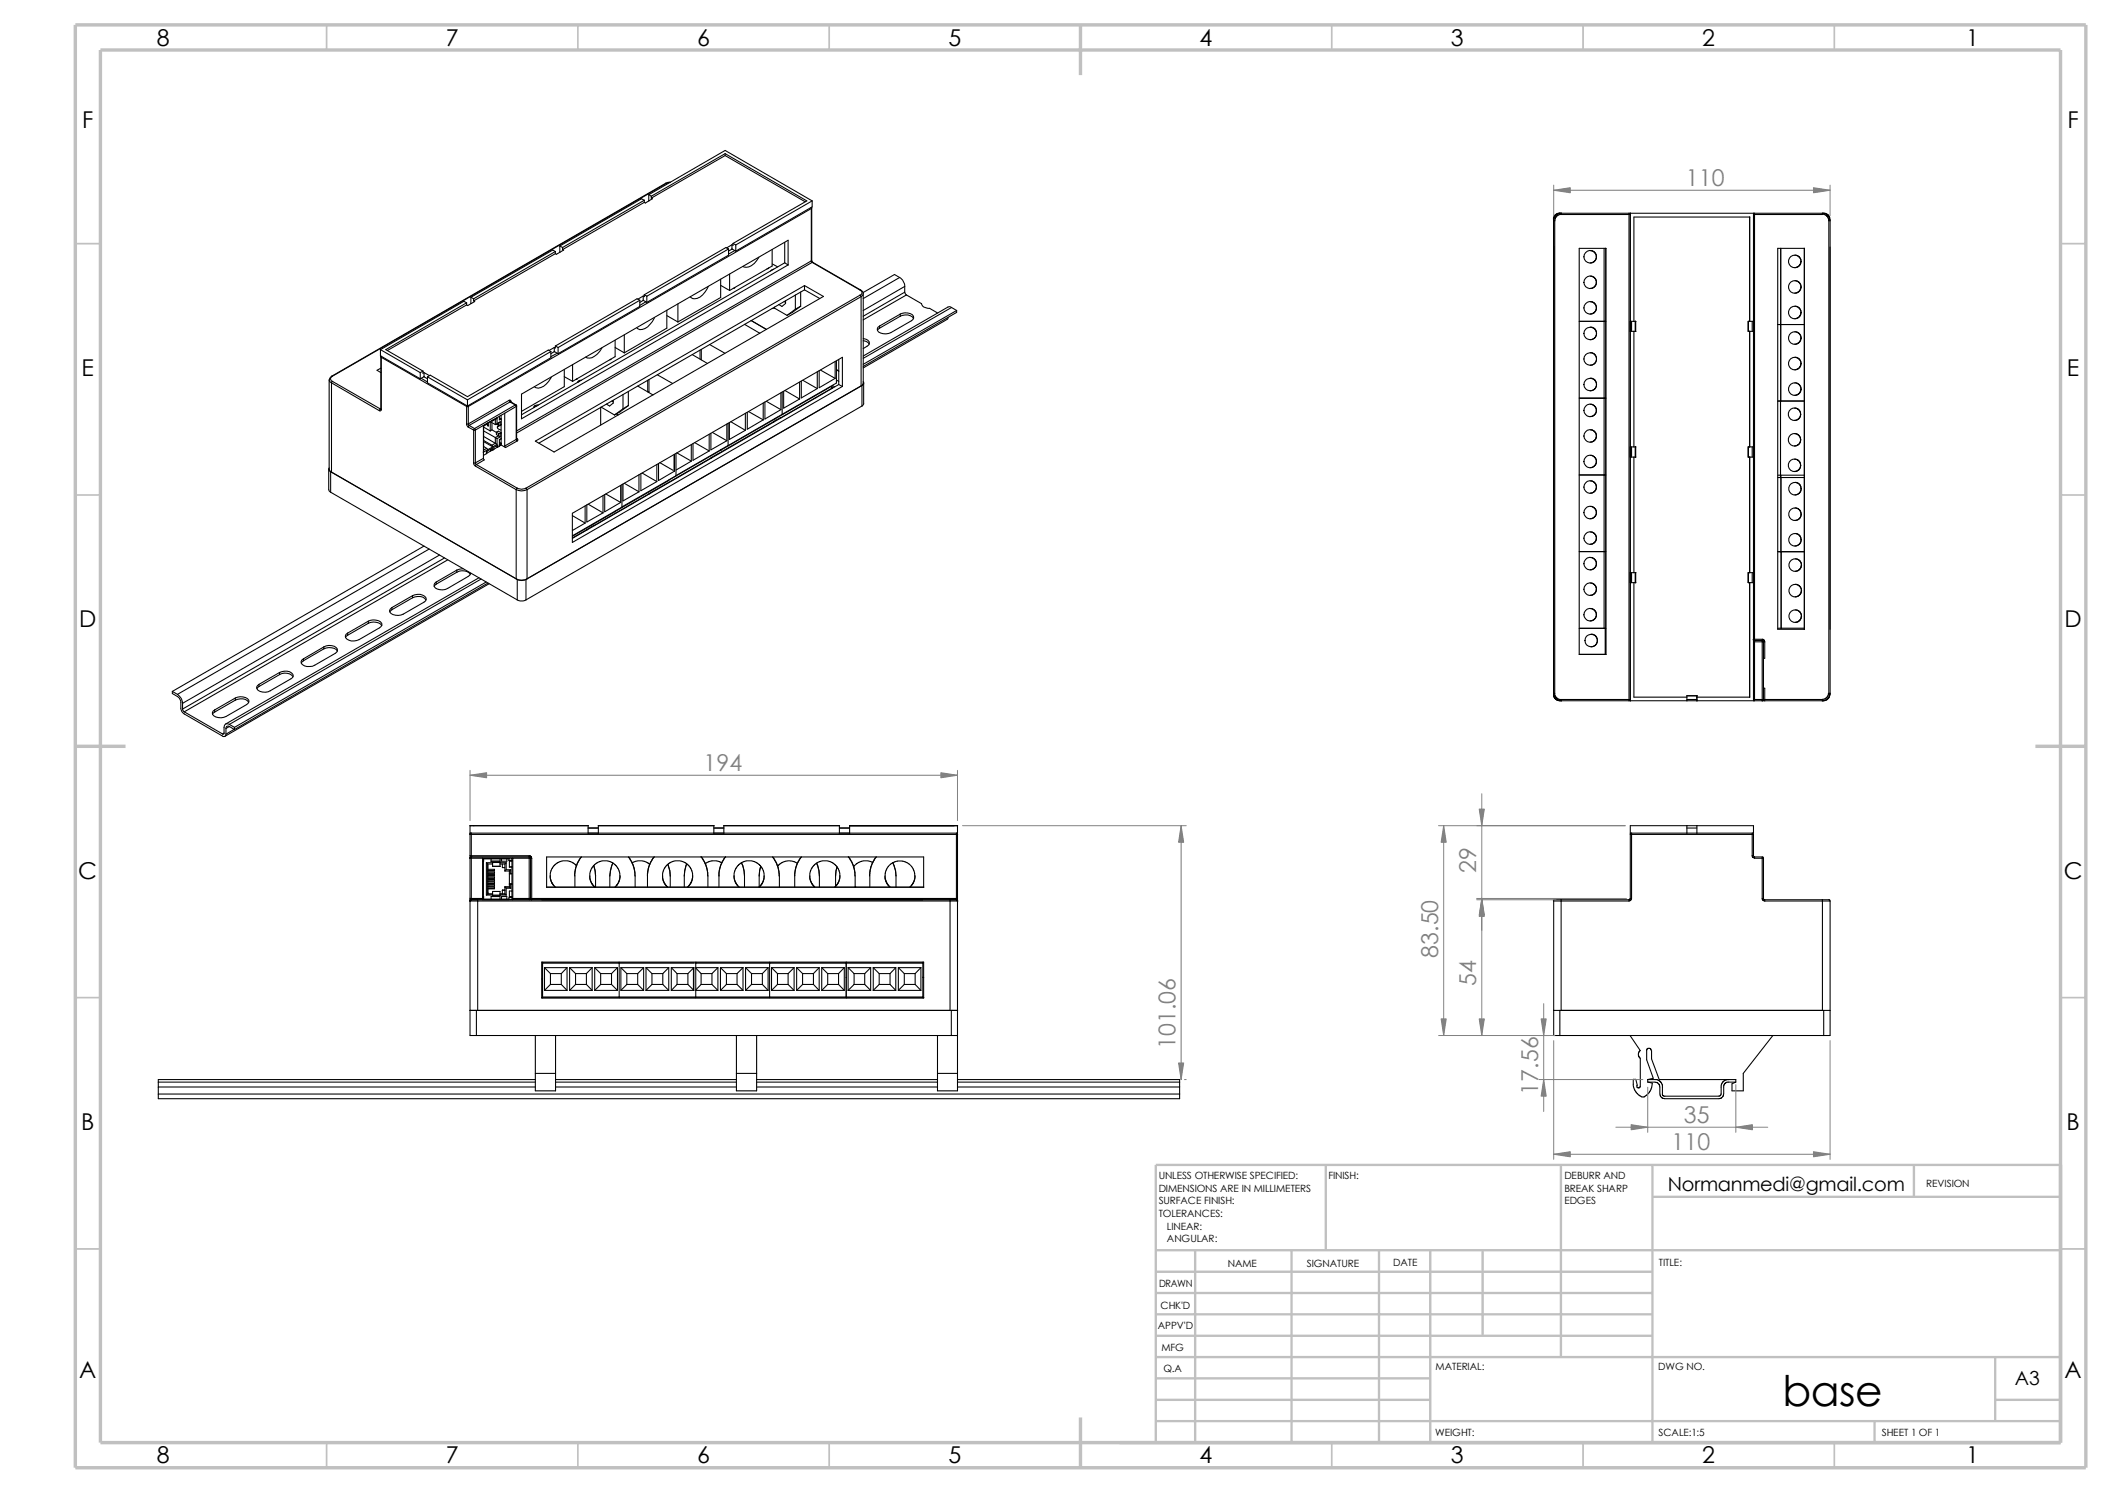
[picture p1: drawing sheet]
<svg xmlns="http://www.w3.org/2000/svg" width="420mm" height="297mm" viewBox="0 0 420 297" stroke-linecap="round" stroke-linejoin="round" font-family="sans-serif">
<g fill="none" stroke="#c0c0c0" stroke-width=".34">
<path d="M65 5v4.9M115 5v4.9M165 5v4.9M265 5v4.9M315 5v4.9M365 5v4.9M15 48.5h5M410 48.5h5M15 98.5h5M410 98.5h5M15 198.5h5M410 198.5h5"/>
<path d="M15 248.5h5M410 248.5h5M65 287v5M115 287v5M165 287v5M265 287v5M315 287v5M365 287v5"/>
</g>
<g fill="none" stroke="#c0c0c0" stroke-width=".47">
<path d="M263.8 231.7v17M310.6 231.7v38.3M328.8 238.1h81.2M328.8 231.7v55.3M380.8 231.7v6.4M410 231.7h-180v55.3M230 248.7h180M230 253h98.8M230 257.2h98.8M237.8 248.7v38.3M257 248.7v38.3M274.4 248.7v38.3"/>
<path d="M284.6 248.7v38.3M295 248.7v17M230 261.5h98.8M230 265.7h98.8M230 270h180M230 274.2h54.6M230 278.5h54.6M397 278.5h13M397 270v12.7M230 282.7h180M373 282.7v4.3"/>
</g>
<path d="M15 5h400v287h-400zM20 9.9h390v277.1h-390zM215 5v9.9M15 148.5h10M405 148.5h10M215 282v10" fill="none" stroke="#c0c0c0" stroke-width=".68" stroke-linecap="butt"/>
<g fill="none" stroke="#000" stroke-width=".21">
<path d="M128.2 39.8v.5M128.2 39.8l-16.3 9.4M128.2 39.8l-.6-.3-16.2 9.4M129.1 38.7l.5 .3M129.1 38.7l15.2-8.8 17.3 10.1M129.1 38.7v1.3M129.6 39.4l.2 .1-1.4 .9-.2-.1M129.6 39v.4M132.5 36.4l.1 .1M132.5 36.4l-66.5 38.4M132.6 36.5l-66.5 38.3M133.3 36.3l-.7 .2"/>
<path d="M133.4 36.2l-.9 .2M144.3 30.9l-14.7 8.5M144.3 30.9l15.9 9.2M144.3 30.6l16.2 9.4-14.7 8.4M144.3 30.6l-14.7 8.4M144.3 30.6v.3M161.6 40v1.1l-15.2 8.9M161.6 40l-15.2 8.7M93.7 59.1v1.3M93.7 59.1l.5 .3M94.2 59.9l.2 .1-1.4 .8-.2-.1M94.2 59.4v.5"/>
<path d="M110.5 50.5l-16.3 9.4M110.5 50l-16.3 9.4M110.5 50v.5M110.5 50l-.5-.3-16.3 9.4M111.4 48.9v1.3M111.4 48.9l.5 .3M111.9 49.7h.2l-1.4 .9-.2-.1M111.9 49.2v.5M127.3 59.7l-16.3 9.4M127.3 59.7v1.3l-16.3 9.4M127.3 59.7l-.6-.3-16.2 9.4M128 58.9l-1.1 .6"/>
<path d="M128 58.9v.9M128 59.7l.7 .5M128 59.7l-.7 .5M128.2 40.3l-16.3 9.4M128.2 58.6v.4l-.2-.1M128.2 58.6l.5 .3M128.7 58.9v1.3M140.9 57a3.7 3.7 0 0 1-2.7 2.4h-.4l-.5-.3M143.4 55.5v3.7l-8.5 4.9M143.4 56.8l1.8 1M144.9 49.5l-16.2 9.4M144.9 49.5l-.5-.3-16.2 9.4"/>
<path d="M144.9 49.5v1.3l-16.2 9.4M145.2 54.5v3.3M145.6 48.7l-1 .6M145.6 48.7v.9M145.6 49.5l.8 .5M145.7 49.5l-.8 .5M145.8 48.4v.4l-.2-.1M145.8 48.4l.6 .3M146.1 57.2l.1 .1M146.2 57.2l-.3 .2M146.2 49.8l-1.3 .7M146.4 48.7v1.3"/>
<path d="M151 51.2a2.91 2.91 0 0 1-3 1.9l-.2-.1M152.9 53.3v.1M153 53.3l-.4 .2M153.6 49.6v3.3l-8.4 4.9M153.6 52.5l1.1 .6M153.9 53.6l-.6 .3M156 60l.3 .2M156.1 52.3l.7 .4M156.1 52.3l-52.3 30.2M156.1 48.2v4.1M156.3 59.8v.6l-.7 .6-.7-.4M158.2 58.7v2.8"/>
<path d="M159.3 58.1v2.8M160.1 56.8v.9M160.1 57.7l-52.9 30.4M160.1 57.7l3 1.7M161.4 41.3v.2M161.4 51.9l.2 .3M161.4 51.9l-58.6 33.8M161.4 41.5l-68.2 39.4M161.4 41.5v10.4M161.5 41.2v.2M161.5 51.8l.2 .4M161.5 41.4l-.1 .1"/>
<path d="M161.5 51.8l-.1 .1M161.5 41.4v10.4M161.6 52.2h.1M161.6 52.2l-58.8 33.9M161.6 52.2l9.5 5.5M161.7 52.2l9.5 5.5M171.1 57.7h.1M171.1 57.7a.53 .53 0 0 1 .4 .5 .53 .53 0 0 1-.4 .5M171.1 58.7l.2 .3M171.1 58.7l-66.5 38.4M171.2 57.7l.5 .4v.3M171.3 59l-66.4 38.4"/>
<path d="M171.3 59v17.8M171.7 58.4l-.4 .6M171.7 58.4v17.8l-.4 .6M179 55.2a2.25 2.25 0 0 1 1 1.8M179 55.2l-7.3 4.2M179 55.2l-1-.6-6.3 3.6M180 58.1l.3 .6M180 57l-8.3 4.8M180 58.1l-8.3 4.8M180 57v1.1M180.3 58.7l3 1.7a1.36 1.36 0 0 0 1.7 .9l1.6 1M180.3 58.7l-8.6 4.9"/>
<path d="M309.1 43.9h.2v94M309.1 43.7v94.5M309.1 49.1h.1M309.1 43.9h.1M309.1 43.7h.1M310.3 42.5h-.4l-.4 .3-.3 .4-.1 .5M310.6 42.7a.29 .29 0 0 0-.2-.3 .29 .29 0 0 0-.3 .1l-.7 .4-.3 .6v.4M310.6 42.7h-.3l-.5 .2-.4 .5v.5M310.6 42.7h13.5M316.4 49.9l.7 .2 .4 .4 .1 .6-.2 .7-.3 .3-.7 .2M316.4 54.9l.7 .3 .4 .3 .1 .7-.2 .7-.3 .2-.7 .3M319.2 49.4v29.8"/>
<path d="M319.5 49.4v80.8M319.5 49.4h-5.3v80.8h5.3M324.1 42.7h.3M324.1 42.4v.3M324.1 42.4h.3M324.1 42.4h-14.1l-.7 .4-.2 .9M324.1 42.7v96.4M324.4 42.4v97M324.4 42.4h24.5M348.9 42.7h.2M348.9 42.4h.2M348.9 42.4v97"/>
<path d="M349.1 42.4v.3M349.1 42.7h13.5a.25 .25 0 0 1 .1-.3 .25 .25 0 0 1 .4 .1l.6 .4 .4 1M349.1 42.4h14l.7 .4 .3 .5v94.9M349.1 42.7v84.5M354.3 49.4v30.4M357.1 50.8l.8 .2 .4 .6 .1 .4M357.1 55.8l.8 .3 .4 .5 .1 .5M358.3 52l-.2 .7-.3 .3-.7 .3M358.3 57.1l-.2 .7-.3 .3-.7 .2M359 49.4v75.8M359 49.4h-5.3v75.8h5.3M362.6 42.6l.4 .1 .5 .3 .4 .9"/>
<path d="M363.9 43.9h.2M363.9 43.9v94h.2l-.2 .8-.4 .4-.9 .3M65.5 75.6l.1 .3 .4 .3v17.7l-.5-.6zM66 76.2l9.5 5.5M66 74.8l-.5 .7M66 74.8h.1M66.1 75.9l-.1 .3M66.1 74.8a.53 .53 0 0 0-.4 .6 .53 .53 0 0 0 .4 .5M66.1 75.9l9.6 5.5M75.7 69.6v1.2l7.9 4.6M75.7 69.6l7.9 4.5M75.8 71l.1 .1"/>
<path d="M75.8 71v10.4M75.8 73.2l-.8 .5 .8 .4M75.8 74l-.1 .1M75.8 70.8v.2M75.9 71.1v10.4M75.9 71.1l16.9 9.8M75.9 70.9v.2M83.6 74.1v1.3M83.8 75.3l1.2 .7M84.2 73.8v.5l.2-.2M84.2 73.8l-.6 .3M84.3 74.9l.7 .5"/>
<path d="M84.4 74.1l1 .6M84.4 74.1v.9M84.4 74.9l-.8 .5M85 75l8 4.5M85 75v1.2l8 4.6M92.8 60.7l-15.7 9M92.8 60.2l-.5-.3-16.6 9.7M92.8 60.2l-16 9.4 7.4 4.2M92.8 60.2v.5M93 79.5v1.3M101.3 79.6h.2l.1 .2M101.3 79.6l.2 .4"/>
<path d="M101.3 79.6l-8.1 4.7M101.5 80l-8.2 4.6M101.5 80l1 .6M101.6 79.9h.1M101.6 79.9l-.1 .1M101.6 79.9l1.1 .7M101.6 79.8v.1M101.6 79.8v.2M103.8 78.4l53-30.6v4.9l-53 30.6zM109.6 69.9l-.5-.3-16.1 9.3-7.4-4.3-.6 .4M109.6 69.9l-16.6 9.6M109.6 69.9v1.3l-16.6 9.6"/>
<path d="M109.7 75a3.8 3.8 0 0 1-2.6 2.2l-.8-.2M110.3 69.1l-1.1 .6M110.3 69.1v.9M110.3 69.9l.7 .5M110.3 69.9l-.7 .5M110.5 68.8v.4l-.2-.1M110.5 68.8l.5 .3M110.9 70.3l-1.3 .7M111 69.1v1.3M112.3 74.9l1.6 1M112.3 73.5v3.4l-8.5 4.9M113.9 72.6v3.3"/>
<path d="M114.8 75.4h.1M114.9 75.4l-.3 .1M115.3 75.9l-.3 .1M115.3 75.9h.1M115.7 75.6h-.3l-.5 .5M119.8 69.2l-.1 .1a3.1 3.1 0 0 1-2.9 1.9l-.3-.2M121.5 71.5h.1M121.5 71.5l-.2 .1M121.7 79.8l.3 .1M122 79.6v.6l-.7 .6-.7-.4M122.4 69.1l1.8 1.1M122.4 67.7v3.3l-8.5 4.9"/>
<path d="M124 78.5v2.8M124.2 66.6v3.6M125 77.9v2.8M126.9 76.8l3 1.8M128.5 60l-1.2 .7M128.9 75.6v2.3M129.1 75.5v2.6M129.1 77.9l-.2 .1M130.2 63.2v.1a3.3 3.3 0 0 1-2.9 2.3l-.6-.4M130.8 74.5l3 1.8M132.7 61.7v3.6l-8.5 4.9M132.7 62.8l2.2 1.3"/>
<path d="M134.9 60.5v3.6M137.7 70.5l3.1 1.8M139.3 69.6v1.8M139.5 69.5v2.1M141.2 68.5l3 1.8M148.1 64.5l3.1 1.8M149.4 63.8l3.1 1.7M152.2 80v3.4l3.2-1.9M152.5 79.8l2.9 1.7M154.1 61.3l2.5 1.4M154.1 61.1v.2M154.1 61.3l-.5 .1"/>
<path d="M155.4 78.1v3.4M155.6 78v4.4M155.9 77.9v3.3l3.2-1.8M156.2 77.7l2.9 1.7M158.2 61.5l-1.6 1.2M159.1 76v3.4M159.3 60.9l-1.1 .6M159.3 60.9l-2.7 1.8M159.4 75.8v3.4l3.2-1.9M159.7 75.6l2.9 1.7M162.3 79.1h.1M162.6 74v3.3"/>
<path d="M163 73.7v3.4l3.2-1.8M163.2 73.6l3 1.7M165 77l-21.6 12.5M165.2 76.9l.4 .3M165.4 76.8l.3 .2-.2 .1M165.6 77.2h.1M165.6 76.7l.5 .3M166.2 71.9v3.4M166.4 73.5l.5 .3M166.4 71.8v4.4l-10.8 6.2M166.4 75.6l.5 .3M166.9 76.5l.7 .4"/>
<path d="M166.9 76.5l-53 30.6M166.9 71.5v5M171.3 76.8l-66.4 38.3M171.5 76.7l-66.9 38.6M171.5 76.7v4.1M171.7 67.4a.97 .97 0 0 1 1.1 1.2l-1.1 .7M171.7 67.8a1.46 1.46 0 0 1 1.2 .7M171.7 75.9l.1 .4-.3 .4M171.8 76.2v4.2l-.3 .4M175 65.3l-.4 .4M175 64.9v.4M179.1 62.5a2.16 2.16 0 0 1 2.6 .4v.6l-.3 .3-4.2 2.4a2.21 2.21 0 0 1-2.6-.5l.1-.6 .3-.2"/>
<path d="M179.1 62.9a2.1 2.1 0 0 1 2.7 .4M179.1 62.5l-4.1 2.4M179.1 62.5v.4M179.1 62.9l-4.1 2.4M188.6 63.2l-.2 .3-16.7 9.7M189.3 61.2l-.4-.2-.3 .1-16.9 9.7M189.3 61.2l-17.6 10.1M189.3 61.2l1 .6M190.3 61.8l-18.6 10.7M190.3 61.8v.3l-18.6 10.8M314.2 63.9h5.3M314.2 79.2h5.3"/>
<path d="M316.4 60l.7 .2 .4 .4 .1 .7-.2 .6-.3 .3-.7 .3M316.4 65.1l.8 .2 .4 .6 .1 .4-.1 .5-.4 .5-.8 .3M316.4 70.1l.8 .3 .4 .6 .1 .4-.1 .4-.4 .6-.8 .3M316.4 75.2l.8 .3 .4 .5 .1 .5-.1 .4-.4 .6-.8 .3M319.2 79.2v45.8M324.4 63.9h1.1M324.4 65.9h1.1M324.6 63.9v2M325.1 63.9v-20.7h23v20.7M325.1 65.9v23M325.3 63.9v2M325.4 63.9v2"/>
<path d="M347.9 63.9v2M348.1 65.9v23M348.6 63.9v2M348.9 63.9h-1.1v2h1.1M353.7 64.6h5.3M353.7 79.8h5.3M354.2 79.8v15.2M357.1 66l.8 .3 .4 .5 .1 .5M357.1 71.1l.8 .2 .4 .6 .1 .4M357.1 76.2l.8 .2 .4 .6 .1 .4M357.1 60.9l.8 .3 .4 .5 .1 .5M358.3 67.3l-.2 .6-.3 .4-.7 .2"/>
<path d="M358.3 72.3l-.2 .7-.3 .4-.7 .2M358.3 77.4l-.2 .7-.3 .3-.7 .3M358.3 62.2l-.2 .7-.3 .3-.7 .2M65.4 93.3v4.1l.4 .5M65.5 93v.6l.3 .2M65.8 93.8l37.1 21.5M65.8 93.8v4.1M65.8 97.9l37.1 21.4M75.7 81.4h.1M75.7 81.4l-.2 .3M75.8 81.4l.1 .1M75.8 81.3l-.1 .1"/>
<path d="M75.9 81.5l-.2 .2h-.2M92.8 84.3l.4 .7M92.8 80.9h.4M92.8 84.3h.4M92.8 80.9v3.4M92.9 80.7l-.1 .2M93.1 80.7l.1 .2M93.2 84.3l.1 .3M93.2 85l1 .6M93.2 80.9v3.4M93.3 84.6l-.1 .4M93.3 84.6l1.1 .7"/>
<path d="M94.2 92.1l.1 .4 .3 .2M94.2 85.6h.4M94.2 92.1h.4M94.2 85.6v6.5M94.4 85.3l.2 .3M94.4 85.3l-.2 .3M94.6 92.1l.2 .3M94.6 92.7l8.1 4.7M94.6 85.6v6.5M94.8 92.4l-.2 .3M94.8 92.4l8.1 4.7M96.1 84.7l.1 .1"/>
<path d="M96.2 91.2l.2 .3-1.6 .9M96.2 84.6v6.6M96.2 84.6l-1.6 1M96.2 91.2l-1.6 .9M96.2 84.8l-.1 5.2M96.2 88.8l.6 .4M96.2 87.8l1.8 1.1M96.2 87.6l1.7 1M96.2 85.7l2.4 1.3M96.2 86.8l2.4 1.4M96.2 85l1.3 .7M96.8 89.2l.2 .3"/>
<path d="M96.8 89.2l-.6 .3M96.9 89.8v.3M97 84.2v.1l-.8 .5M97 84.2l-.8 .5M97 89.5l-.8 .5M97 84.2h.1M97 89.5h.1M97 84.3v.4M97.2 84.1v.7l-.2-.1M97.2 84.5l-.2 .2M97.7 89.7l-.1-.3v.3M97.7 89.3l.3 .2"/>
<path d="M97.9 88.6l.1 .3M97.9 85.5l-.4 .2M97.9 85.5l.9 .5M97.9 84.1v1.4M98 89.5l-1.2 .7M98 83.6h.1M98 88.9h.1M98 83.6v.1h-.2M98 89.5v-.4l-1.2 .7v.5l-.6 .3M98 83.6l-1 .6M98 88.9l-1 .6M98.6 87l.3 .2"/>
<path d="M98.6 88.2l.3 .2M98.6 83.4v1.1M98.6 87v1.2M98.6 84.5l-1.1-.6v1.8M98.6 88.2l-.7 .4M98.6 88.8l.4 .2M98.8 86v.4l.4 .3M98.8 86l.3-.2 .6 .3M98.8 86l.4 .2M98.8 84.4l.4 .1M98.9 83.1l-.9 .6M98.9 84.2l-.3 .3"/>
<path d="M98.9 83.1v1.1M98.9 87.2v1.2M98.9 83.1l-.9 .5M98.9 88.4l-.9 .5M99 88.9l-.7 .5M99 89v-.4l-.7 .4v.4l-.3 .1M99.2 84.5h.3M99.2 86.7l.3 .2M99.2 86.2h.3M99.2 84.2v.3M99.2 86.2v.5M99.2 86.7l-.6 .3"/>
<path d="M99.2 84.6l-.3 .4a.84 .84 0 0 0 .8 .6M99.4 88.5l.2 .1M99.4 82.8v.7l.3-.1M99.4 83.1l.3 .3M99.4 88l.3 .2M99.5 83.9l-.8 .6M99.5 83.9v.6M99.5 86.2v.7M99.5 83.9l-.6 .3M99.5 86.9l-.6 .3M99.6 87.3l.1 .1M99.7 84.6l-.5 .2-.2 .2"/>
<path d="M99.7 88.5l-.4 .3M99.7 88.5l.9 .5M99.7 82.6v.7M99.7 84.5v1.6M99.7 87.2v1M99.7 88.3v.2M99.7 86.1v1.1l-.3 .2v1l.3-.2M99.7 83.4v1.1h-.2M99.7 88.2l-.4 .4v.2l-.3 .2M99.7 86.1l-.2 .1M100.4 88.7l.2 .3M100.4 82.2l-4.2 2.4"/>
<path d="M100.4 82.2v6.5M102.5 80.6h.2M102.5 80.6l.2 .3M102.5 80.6l-8.1 4.7M102.7 80.6l.1 .2M102.7 97.4a2.42 2.42 0 0 0 2.2 0M102.7 97.4v17.7a2.42 2.42 0 0 0 2.2 0M102.7 87.4l.2 .3M102.7 80.9v6.5M102.7 80.9l-2.3 1.3M102.7 87.4l-2.3 1.3M102.8 87.3h.1"/>
<path d="M102.8 80.8l-.1 .1M102.8 87.3l-.1 .1M102.8 80.8v6.5M102.8 87.2l.1 .1M102.9 97.1a1.88 1.88 0 0 0 1.7 0M102.9 97.1l-.2 .3M102.9 87.3l.1 .2-.1 .2M102.9 87.7l-2.3 1.3M104.6 97.1l.3 .3M104.9 97.4v17.7M106.5 87.8l53.6-31 3.7 2.2-53.6 30.9zM106.8 80.7l-.6 .4"/>
<path d="M107.1 80.6h-.2a.6 .6 0 0 0-.7 .5M119.5 81v3.5M119.6 81l2.7 1.5M120 98.6v3.4M120.3 98.4v3.4l3.2-1.9M120.5 98.3l3 1.6M122.6 82.3l.4 .2M123.5 96.6v3.3M123.7 96.4v4.5l-9.8 5.7M124 96.3v3.4l3.1-1.9M124 81.3l-1.7 1.2M124.2 96.1l2.9 1.7"/>
<path d="M125 80.7l-1 .6M125 80.7l-1.7 1.3-1 .5M127.1 94.4v3.4M127.5 94.2v3.4l3.2-1.8M127.8 94.1l2.9 1.7M129.2 98.2l-11 6.3M129.2 98.2h.1M130.7 92.4v3.4M131 92.2v3.4l3.2-1.9M131.3 92l2.6 1.6M134.1 90.4v3.3M134.2 93.7h.1"/>
<path d="M134.2 90.4v3.3M134.5 90.2v4.5l-10.8 6.1M134.7 90.1l2.8 1.6M137.5 91.7l-3 1.8M137.5 88.4v3.3M137.9 88.2v3.4l3.2-1.9M138.2 88.1l2.9 1.6M141.1 86.4v3.3M141.4 86.2v3.3l3.2-1.8M141.5 91.1l-12.3 7.1M141.5 91v.1M141.5 91l.1 .1"/>
<path d="M141.7 86l2.9 1.7M143 90.3l-1.5 .7M143.4 89.5l-21.1 12.3M143.4 89.4v.1M143.4 89.5h.1M144.6 84.4v3.3M144.8 88.6l-10.3 6M144.8 88.6h.1M144.9 84.2v4.4M145.1 84.1v3.3l3.2-1.8M145.4 83.9l2.9 1.7M148.3 82.2v3.4"/>
<path d="M148.7 82v3.4l3.1-1.9M148.9 81.9l2.9 1.6M151.8 80.2v3.3M153.9 83.9l-10.9 6.3M153.9 83.9v.1M153.9 83.9h.1M154.2 83.2v.1M155.4 83.1l-1.5 .8M155.6 82.4l-10.7 6.2M171.5 80.8l-66.9 38.5M314.2 94.5h5.3M316.4 80.4l.7 .2 .4 .4 .1 .7-.2 .6-.3 .3-.7 .3"/>
<path d="M316.4 85.5l.7 .2 .4 .4 .1 .6-.2 .7-.3 .3-.7 .3M316.4 90.6l.7 .2 .4 .4 .1 .6-.2 .7-.3 .3-.7 .2M316.4 95.7l.7 .2 .4 .4 .1 .6-.2 .7-.3 .3-.7 .2M324.4 88.9h1.1M324.4 90.9h1.1M324.6 88.9v2M325.1 90.9v23M325.3 88.9v2M325.4 88.9v2M347.9 88.9v2M348.1 90.9v23M348.6 88.9v2"/>
<path d="M348.9 88.9h-1.1v2h1.1M353.7 95h5.3M353.7 94.5h.5M357 81.2l.8 .2 .3 .4 .2 .6M357 86.3l.8 .2 .3 .4 .2 .6M357 91.4l.8 .2 .3 .3 .2 .7M357.1 96h.4l.6 .5 .3 .7M358.3 82.4l-.2 .6-.3 .4-.8 .3M358.3 87.5l-.2 .6-.3 .3-.8 .3M358.3 92.6l-.2 .6-.3 .3-.8 .3M358.4 97.2l-.3 .8-.6 .4-.4 .1M359 94.5h-4.7v15.3"/>
<path d="M82.1 118.5a2.1 2.1 0 0 1 2.7 .4l-.1 .6-.4 .3-4.1 2.4a2.25 2.25 0 0 1-2.6-.4l-.1-.4 .5-.5M82.1 118.9a2.1 2.1 0 0 1 2.7 .4M82.1 118.5l-4.1 2.4M82.1 118.5v.4M82.1 118.9l-4.1 2.4M84.4 108.6l-50.1 28.9M85.4 109.2l-50.1 28.9M86.8 116.2l-.4 .4M86.8 115.8v.4M87.5 110.4l-51.2 29.5M88.4 111l-52.1 30.1M89.1 111.4l-52.4 30.2"/>
<path d="M90.9 113.8a2.07 2.07 0 0 1 2.7 .5M90.9 113.4l-4.1 2.4M90.9 113.8l-4.1 2.4M90.9 113.4v.4M92.2 113.2l-1.3 .2M93.6 114l-.1 .4-.4 .3-4 2.4a2.13 2.13 0 0 1-2.7-.4l.1-.7 .3-.2M95.3 114.9l-50.4 29.1M95.7 115.2l-50.1 28.9M96.7 115.8l-50 28.9M97.1 116l-50.4 29.1M97.3 116.1l-52.6 30.4M102.9 115.3a1.88 1.88 0 0 0 1.7 0"/>
<path d="M102.9 119.3a1.88 1.88 0 0 0 1.7 0M102.9 115.3v4M104.6 115.3v4M113.9 102.1l53.7-31v5.8l-53.7 31zM113.9 102.6l2.5 1.5M116.4 104.1l-2.5 1.4M116.4 100.6v3.5M116.8 100.4v3.4l3.2-1.8M116.8 105.3v.1M116.8 105.4l-2.9 1.6M116.8 105.3l.1 .1M117 100.3l3 1.7"/>
<path d="M118.3 104.6l-.1-.1-1.4 .8M122.3 101.7l-8.4 5M314.2 109.7h5.3M316.4 110.9l.7 .2 .4 .4 .1 .6-.2 .7-.3 .3-.7 .3M316.4 116l.7 .2 .4 .4 .1 .6-.2 .7-.3 .3-.7 .2M316.4 100.8l.7 .2 .4 .3 .1 .7-.2 .7-.3 .3-.7 .2M316.4 105.8l.7 .2 .4 .4 .1 .7-.2 .6-.3 .3-.7 .3M324.4 113.9h1.1M324.4 115.9h1.1M324.6 113.9v2M325.1 115.9v22.8h10.5M325.3 113.9v2"/>
<path d="M325.4 113.9v2M347.9 113.9v2M348.1 115.9v22.8h-10.5M348.6 113.9v2M348.9 113.9h-1.1v2h1.1M353.7 109.7h5.3M353.7 109.8h5.3M354.4 109.7v15.3M357.1 101l.4 .1 .6 .5 .3 .7M357.1 106.1l.4 .1 .6 .4 .3 .8M357.2 111.2h.4l.5 .3 .3 .9M357.2 116.2l.4 .1 .5 .3 .3 .9"/>
<path d="M358.4 112.4l-.3 .8-.3 .3-.6 .2M358.4 117.5l-.3 .8-.3 .3-.6 .1M358.4 102.3l-.3 .8-.6 .4h-.4M358.4 107.4l-.3 .8-.6 .3-.4 .1M34.3 137.5v.5l1 .6a1.61 1.61 0 0 1 .7 1.1v1.2a1.33 1.33 0 0 0 .7 1.1l7.6 4.4a.42 .42 0 0 0 .4 .1 .42 .42 0 0 0 .3-.5M34.3 137.5l1 .6M35.3 138.1a2.25 2.25 0 0 1 1 1.8M36.3 139.9v1.2M46.8 138.9a2.25 2.25 0 0 1 2.7 .4v.3l-.4 .6-4.1 2.3a2.25 2.25 0 0 1-2.7-.4l.1-.6 .3-.3M46.8 139.3a2.1 2.1 0 0 1 2.7 .4M46.8 138.9l-4.1 2.3M46.8 138.9v.4"/>
<path d="M46.8 139.3l-4.1 2.3M51.5 136.6l-.4 .4M51.5 136.1v.5M55.6 133.8a2.1 2.1 0 0 1 2.7 .4l-.1 .6-.3 .2-4.1 2.4a2.09 2.09 0 0 1-2.7-.4v-.3l.4-.6M55.6 134.2a2.1 2.1 0 0 1 2.7 .4M55.6 133.8l-4.1 2.3M55.6 134.2l-4.1 2.4M55.6 133.8v.4M60.4 131.4l-.5 .5M60.4 131.1v.3M64.4 128.7a2.13 2.13 0 0 1 2.7 .4v.3l-.4 .6-4.1 2.3a2.07 2.07 0 0 1-2.7-.4l.1-.6 .4-.2M64.4 129.1a2.22 2.22 0 0 1 2.7 .4"/>
<path d="M64.4 128.7l-4 2.4M64.4 128.7v.4M64.4 129.1l-4 2.3M69.2 126.4l-.5 .4M69.2 125.9v.5M73.3 123.6a2.25 2.25 0 0 1 2.6 .4l.1 .3-.5 .6-4.1 2.4a2.1 2.1 0 0 1-2.7-.5l.1-.6 .4-.3M73.3 124a2.17 2.17 0 0 1 2.6 .5M73.3 123.6l-4.1 2.3M73.3 123.6v.4M73.3 124l-4.1 2.4M78 121.3l-.4 .4M78 120.9v.4"/>
<path d="M309.1 137.9h.2M309.1 137.9l.1 .7 .4 .5 1 .3v-.3M309.1 138.2l.1 .4 .3 .4 .4 .3 .4 .1h13.8M309.1 125.2h.1M309.1 137.9h.1M309.1 138.2h.1M309.3 137.9l.1 .4 .4 .6 .8 .3M310.6 139.1h13.5M314.2 125h5.3M316.4 121.1l.7 .2 .4 .4 .1 .6-.2 .7-.3 .3-.7 .2M316.6 126.2h.4l.5 .3 .3 .9-.3 .9-.9 .4M319.4 125v5.2"/>
<path d="M324.1 139.1h.3M324.1 139.1v.3M324.1 139.4h.3M324.4 139.4h24.5M335.6 139.1h2M335.6 139.4v-1h2.1l-.1 1M335.6 138.4h2M348.8 127.2l.3 .2M348.9 139.1h.2M348.9 139.4h.2M348.9 127.7h.2M349.1 139.1v.3"/>
<path d="M349.1 127.2h-.2l.2 .2M349.1 127.4v.3M349.1 127.2v.2M349.1 139.1h1.5M349.1 139.4h1.5M349.1 127.7v11.4M349.1 127.7h1.5M349.1 127.4h1.5M349.1 127.2h1.5M350.6 127.4v.3M350.6 139.1v.3M350.6 139.1h.3"/>
<path d="M350.6 127.7h.3M350.6 127.4l.3 .3M350.6 127.2v.2M350.6 127.2h.3l.2 .5M350.6 139.4h.5M350.6 127.7v11.4M350.9 139.1l-.3 .3M350.9 127.7h.2M350.9 139.1h.2M350.9 136.9h.2v2.2M350.9 127.7v11.4M351.1 139.1v.3"/>
<path d="M351.1 127.7v3.2h-.2M351.1 139.1h11.5M353.7 125h5.3M357.2 121.3l.4 .1 .5 .3 .3 .9M358.4 122.6l-.3 .8-.3 .2-.6 .2M362.6 139.1v.3M363.8 137.9l-.3 .8-.5 .4h-.4M364.1 138.2l-.3 .7-.3 .3-.7 .2h-11.7M36.3 141.1l.1 .3 .3 .2M36.7 141.6l7.6 4.4M42.7 141.6l-.4 .5M42.7 141.2v.4"/>
<path d="M44.6 145.8l-.1 .2h-.2M44.6 145.8l-.3 .2M45 144.9v1.1M45.6 144.5a.42 .42 0 0 0-.4 0 .42 .42 0 0 0-.2 .4M45.6 144.1a.64 .64 0 0 0-.7-.1 .64 .64 0 0 0-.3 .7v1.1M45.6 144.5l-.6 .4M45.6 144.5l1.1 .6M45.6 144.1l1.1 .6M46.6 145.1l-1.6 .9M46.7 144.7v.4M93.5 179.2h1.5M93.5 178.7h.3"/>
<path d="M93.5 178.7v.5M93.5 170.7h.3M93.5 170.2h.3M93.5 170.2v.5M93.5 166a.16 .16 0 0 1 0-.2 .16 .16 0 0 1 .2 0 .16 .16 0 0 1 .1 .2M93.5 166h.3M93.5 179.2v26.8h1.3M93.5 166v4.2M93.5 170.7v8M93.5 179.2h.1M93.5 170.7h.1M93.5 166h.1"/>
<path d="M93.8 179h1.2v.2M93.8 179h-.2l-.1 .2M93.8 178.7v.3M93.8 170.5v.2M93.8 170.5h-.2l-.1 .2M93.8 170.2v.3M93.8 179h96.5M93.8 178.7h2.2M93.8 170.7h11.5M93.8 170.5h11.5M93.8 166v4.2M93.8 170.7v8"/>
<path d="M93.8 170.2h11.5M93.8 166h96.5M95 179.2h94M95 179.2v21.8M96 178.7v.3M96 170.7v8M96.2 178.4v.5M96.2 170.8h5.1M96.2 178.9h5.1M96.2 170.7v8.3M96.2 170.8v.5M96.8 171.6l.2 .3"/>
<path d="M96.8 171.6h3.9M96.8 171.6v6.5M96.8 178.1h1.2M97 177.8l-.2 .3M97 171.9h1M97 171.9v5.9M97 177.8h1M97 172l.1 .9h1.3v.3h-1.3M97.1 173.2h.2M97.1 173.7h.2M97.1 174.2h.2M97.1 174.7h.2"/>
<path d="M97.1 175.3h.2M97.1 175.8h.2M97.1 176.3h.2M97.1 176.8h.2M97.1 176.3v.2h1.3v.3h-1.3M97.1 176.8l-.1 .9M97.1 173.2v.2h1.3v.3h-1.3M97.1 173.7v.2h1.3v.3h-1.3M97.1 174.2v.3h1.3v.2h-1.3M97.1 174.7v.3h1.3v.3h-1.3M97.1 175.3v.2h1.3v.3h-1.3M97.1 175.8v.2h1.3v.3h-1.3"/>
<path d="M97.7 170.8v.5h1.8M97.7 178.9v-.5h1.8v.5M98 178.1h1.5M98 171.6v.3M98 177.8v.3M98 177.8v-.5h1.5v.5M98 171.6h.1M98 171.9v.4h1.5M99.5 171.6h.1M99.5 171.6v.3M99.5 177.8v.3M99.5 171.9v.4"/>
<path d="M99.5 178.1h1.2M99.5 171.9h1M99.5 177.8h1M99.8 178.9v-.5h1v.5M99.9 171.9v.7h.6M100.5 176.4l.2 .3M100.5 176.4v1.4l.2 .3M100.5 171.9v1.4M100.5 173.3h.8M100.5 176.4h.9M100.5 177.1h-.6v.7M100.7 171.6l-.2 .3"/>
<path d="M100.7 173l-.2 .3M100.7 173h.9M100.7 171.6v1.4M100.7 176.7v1.4M100.7 176.7h.9M101.3 170.8h-.5v.5h-1v-.5h-.3v.5M101.3 170.7v.5h.6M101.3 173.8h.3M101.3 176.4l.3 .3M101.3 173.3v3.1M101.6 173l-.3 .3M101.6 173.8h.3"/>
<path d="M101.6 173v.8M101.9 171.3h-.6v1.2h.6M101.9 178.6h-.6v.4M101.9 177.2h-.6v1.2h.6M101.9 175.9h-.6h.3v.8M102 178.7v.3M102 170.8h-.1v8.2M102 178.7h3.3M102 170.7v8M105.3 178.7v.3h.5M105.3 178.7h.2M105.3 170.5l.2 .2"/>
<path d="M105.3 170.7h.2M105.3 170.5v.2M105.3 170.2v.3M105.3 170.2l.2 .1 .3 .4M105.3 170.7v8M105.5 178.7l.3 .3M105.5 170.7h.3M105.5 178.7h.3M105.5 178.7h.1M105.5 170.7h.1M105.5 170.7v8M105.8 178.7v.3"/>
<path d="M105.8 178.7h84.5M105.8 170.7v8M108.8 170.5h75v6h-75zM114.4 174.2v2.3M114.7 172.2l-.8-.6-1-.4-1.4 .2-1.3 .8-.6 1-.1 1.5 .3 1 .7 .8M115.7 170.5l-.7 1-.4 .8-.3 1.9M117 164.3v1.4M117 164.7h2M117.1 164.3h-23.6v1.4h97v-1.4M117.3 174.2l.3 1.3 .7 1-.6-.8-.4-1 .1-1.2 .4-.9 .7-.8 1.1-.5 1.2-.1 .8 .3 1.2 .9 .5 1.3 .1 .8-.3 .9-.7 1.1M118.2 172.3l.3 1.9v2.3M121.9 171.7a9.5 9.5 0 0 0-.6 4.8"/>
<path d="M125 170.5l.8 1.2 .4 1.1 .2 1.4v2.3M125.7 171.7l.7-.4 1.4-.1 .7 .2 .8 .6M130.2 170.5l-.7 1-.5 1.2-.2 1v2.8M131.8 174.2l.3 1.3 .7 1-.6-.8-.3-.8-.1-1.2 .2-.5 .8-1.2 .7-.5 .8-.3 1.5 .2 1 .6 .7 .9 .3 1.3M132.9 172a8.7 8.7 0 0 1 .4 4.5M136.6 171.9a9.4 9.4 0 0 0-.5 4.6M137.8 174.2l-.3 1.3-.7 1M139.5 170.4l.8 1.3 .4 1.1 .1 1.4v2.3M142 164.3v1.4M142 164.7h2M142.1 164.3h-23.1v1.4M143.6 171.7l-.9-.4-1.1-.1-.9 .3-.4 .3"/>
<path d="M144 165.7v-1.4h23v1.4M144.4 170.4l-.8 1.3-.4 1.1-.2 .8v2.9M147.1 176.5l-.7-.8-.3-.7v-1.5l.3-.7 .6-.8 .7-.5 .8-.3h1l1 .4 .8 .6 .5 .7 .2 .8v1.2l-.3 .8-.7 .8M147.5 171.7a8.6 8.6 0 0 1 .6 4.8M151.3 172.3l-.3 1.9v2.3M152.1 174.2l-.3 1.3-.8 1M153.7 170.5l1 1.8 .3 1.9M155.1 174.2v2.3M158.6 171.7l-1-.4h-1.2l-1 .4-.7 .6M159.5 170.5l-.8 1-.4 1.2-.2 1v2.8M161.1 174.2l.3 1.3 .7 1-.6-.8-.3-.8-.1-1.2 .1-.5 .9-1.2 .7-.5 .8-.3 1.5 .2 1 .6 .7 .9 .3 1.3M162.5 171.7a8.7 8.7 0 0 1 .5 4.8"/>
<path d="M166.5 172.5l-.3 1.7v2.2M167 164.7h2M167.1 174.2l-.3 1.3-.7 1M168.8 170.4l.8 1.3 .4 1.1 .1 1.4v2.3M170.1 176.4l.2 .1M173.1 174.2v2.3M173.7 171.6l-1-.4-1.1 .1-1.2 .5-.6 .7M174.4 170.5l-.7 1-.4 .8-.3 1.9M176.1 174.2l.2 1.3 .7 .9M177.1 176.4l-.7-.8-.3-.9v-1l.3-.9 .5-.6 .8-.6 .9-.3h.9l1.4 .6 .7 .7 .3 .9v1.5l-.2 .7-.6 .8M177.6 171.6a8.2 8.2 0 0 1 .7 4.9M189 179.2h1.5"/>
<path d="M189 179.2v21.8M190.3 179h-1.3v.2M190.3 179l.2 .1v.1M190.3 178.7v.3M190.3 178.7h.2M190.3 165.7v.3M190.3 166h.2M190.3 165.8l.2 .2M190.3 179l.2 .2M190.3 166v12.7M190.5 178.7v.5M190.5 166v12.7"/>
<path d="M190.5 179.2v37.8h-4v-11M190.5 166h.1M190.5 164.3h-21.5v1.4M310.6 179.2h-1.5v26.8h1.2M310.6 179v.2M310.6 179h-1.4l-.1 .2M310.6 179h13.5M310.6 179.2h13.5M310.6 179.2v21.8M324.1 179v.2M324.4 166h.2M324.4 178.7h.2"/>
<path d="M324.4 166a.16 .16 0 0 1 0-.2 .16 .16 0 0 1 .2 0 .16 .16 0 0 1 0 .2M324.4 178.7l-.3 .3M324.4 164.3h24.5v1.4h-24.5zM324.4 166v12.7M324.6 178.7l-.2 .4-.3 .1M324.6 166v12.7M324.6 166h24M335.6 164.3v1.4M335.6 164.7h2M337.6 164.3v1.4M348.6 170.2l.1 .3 .4 .2M348.6 166h.3"/>
<path d="M348.6 166v-.3l.3 .3M348.6 170.2h.3M348.6 166v4.2M348.9 170.2l.2 .2M348.9 166v4.2M349.1 170.5v.2M349.1 170.7h1.5M349.1 170.5h1.5M350.6 170.5v.2M350.6 178.7l.1 .4 .4 .1M350.6 178.7h.3M350.6 170.7h.3"/>
<path d="M350.6 170.5l.3 .2M350.6 170.7v8M350.9 178.7l.2 .3M350.9 170.7v8M351.1 179v.2M351.1 179h11.5M351.1 179.2h11.5M362.6 179h1.4l.1 .2M362.6 179.2h1.5M362.6 179v.2M362.6 179.2v21.8M364.1 179.2v26.8h-1.3"/>
<path d="M107.8 191.4h76v7.1h-76zM107.8 194.7h.1M107.9 194.7v3.8M107.9 191.6h75.7M107.9 198.3h75.7M107.9 191.4v7.1M108.3 197h4.5M108.3 192.5h4.5M108.3 192.5v4.5M108.3 192.5l1.2 1.2M109.5 193.7h2.2M109.5 195.8h2.2"/>
<path d="M109.5 193.7v2.1M109.5 195.8l-1.2 1.2M111.7 195.8l1.1 1.2M111.7 193.7v2.1M112.8 192.5v4.5M112.8 192.5l-1.1 1.2M113.3 197h4.5M113.3 192.5h4.5M113.3 192.5v4.5M113.3 192.5l1.2 1.2M114.5 193.7h2.2M114.5 195.8h2.2"/>
<path d="M114.5 193.7v2.1M114.5 195.8l-1.2 1.2M116.7 195.8l1.1 1.2M116.7 193.7v2.1M117.8 192.5v4.5M117.8 192.5l-1.1 1.2M118.3 197h4.6M118.3 192.5h4.6M118.3 192.5v4.5M118.3 192.5l1.2 1.2M119.5 193.7h2.2M119.5 195.8h2.2"/>
<path d="M119.5 195.8l-1.2 1.2M119.5 193.7v2.1M121.7 195.8l1.2 1.2M121.7 193.7v2.1M122.9 192.5v4.5M122.9 192.5l-1.2 1.2M123.2 191.4v7.1M123.5 197h4.6M123.5 192.5h4.6M123.5 192.5v4.5M123.5 192.5l1.2 1.2M124.7 193.7h2.2"/>
<path d="M124.7 195.8h2.2M124.7 193.7v2.1M124.7 195.8l-1.2 1.2M126.9 195.8l1.2 1.2M126.9 193.7v2.1M128.1 192.5v4.5M128.1 192.5l-1.2 1.2M128.5 197h4.6M128.5 192.5h4.6M128.5 192.5v4.5M128.5 192.5l1.2 1.2M129.7 193.7h2.2"/>
<path d="M129.7 195.8h2.2M129.7 195.8l-1.2 1.2M129.7 193.7v2.1M131.9 195.8l1.2 1.2M131.9 193.7v2.1M133.1 192.5v4.5M133.1 192.5l-1.2 1.2M133.6 197h4.4M133.6 192.5h4.4M133.6 192.5v4.5M133.6 192.5l1.1 1.2M134.7 193.7h2.2"/>
<path d="M134.7 195.8h2.2M134.7 193.7v2.1M134.7 195.8l-1.1 1.2M136.9 195.8l1.1 1.1M136.9 193.7v2.1M138 192.5v4.5M138 192.6l-1.1 1.1M138 197h.1M138 192.5h.1M138.4 197h4.4M138.4 192.5h4.4M138.4 192.6l1.1 1.1"/>
<path d="M138.4 191.4v7.1M139.5 193.7h2.1M139.5 193.7v2.1M139.5 195.8l-1.1 1.1M139.5 195.8h2.1M141.6 195.8l1.2 1.2M141.6 193.7v2.1M142.8 192.5v4.5M142.8 192.5l-1.2 1.2M143.3 197h4.5M143.3 192.5h4.5M143.3 192.5v4.5"/>
<path d="M143.3 192.5l1.2 1.2M144.5 193.7h2.1M144.5 193.7v2.1M144.5 195.8l-1.2 1.2M144.5 195.8h2.1M146.6 195.8l1.2 1.2M146.6 193.7v2.1M147.8 192.5v4.5M147.8 192.5l-1.2 1.2M148.3 197h4.5M148.3 192.5h4.5M148.3 192.5v4.5"/>
<path d="M148.3 192.5l1.2 1.2M149.5 193.7h2.2M149.5 193.7v2.1M149.5 195.8l-1.2 1.2M149.5 195.8h2.2M151.7 195.8l1.1 1.2M151.7 193.7v2.1M152.8 192.5v4.5M152.8 192.5l-1.1 1.2M153.1 191.4v7.1M153.5 197h4.5M153.5 192.5h4.5"/>
<path d="M153.5 192.5v4.5M153.5 192.5l1.2 1.2M154.7 193.7h2.1M154.7 195.8h2.1M154.7 193.7v2.1M154.7 195.8l-1.2 1.2M156.8 195.8l1.2 1.2M156.8 193.7v2.1M158 192.5v4.5M158 192.5l-1.2 1.2M158.5 197h4.5M158.5 192.5h4.5"/>
<path d="M158.5 192.5v4.5M158.5 192.5l1.2 1.2M159.7 193.7h2.1M159.7 195.8h2.1M159.7 193.7v2.1M159.7 195.8l-1.2 1.2M161.8 195.8l1.2 1.2M161.8 193.7v2.1M163 192.5v4.5M163 192.5l-1.2 1.2M163.5 197h4.5M163.5 192.5h4.5"/>
<path d="M163.5 192.5v4.5M163.5 192.5l1.2 1.2M164.7 193.7h2.1M164.7 195.8h2.1M164.7 193.7v2.1M164.7 195.8l-1.2 1.2M166.8 195.8l1.2 1.2M166.8 193.7v2.1M168 192.5v4.5M168 192.5l-1.2 1.2M168.4 191.4v7.1M168.4 194.4h.1"/>
<path d="M168.7 197h4.5M168.7 192.5h4.5M168.7 192.5v4.5M168.7 192.5l1.2 1.2M169.9 193.7h2.1M169.9 195.8h2.1M169.9 193.7v2.1M169.9 195.8l-1.2 1.2M172 195.8l1.2 1.2M172 193.7v2.1M173.2 192.5v4.5M173.2 192.5l-1.2 1.2"/>
<path d="M173.7 197h4.5M173.7 192.5h4.5M173.7 192.5v4.5M173.7 192.5l1.2 1.2M174.9 193.7h2.2M174.9 195.8h2.2M174.9 193.7v2.1M174.9 195.8l-1.2 1.2M177.1 195.8l1.1 1.2M177.1 193.7v2.1M178.2 192.5v4.5M178.2 192.5l-1.1 1.2"/>
<path d="M178.7 197h4.5M178.7 192.5h4.5M178.7 192.5v4.5M178.7 192.5l1.2 1.2M179.9 193.7h2.2M179.9 195.8h2.2M179.9 193.7v2.1M179.9 195.8l-1.2 1.2M182.1 195.8l1.1 1.2M182.1 193.7v2.1M183.2 192.5v4.5M183.2 192.5l-1.1 1.2"/>
<path d="M183.6 191.4v7.1M183.6 194.4h.2M31.5 215.3v.9M31.5 217.6v1h203.2v-1M31.5 216.2h75M31.5 216.2v1.4M31.5 215.3h75M31.5 217.6h203.2M93.6 201h1.2M94.5 201h.1M94.8 201h94.5M94.8 201v5"/>
<path d="M94.8 206h94.5M106.5 214.8h-75v.5M106.5 213.5h4M106.5 206v11h4v-11M110.5 216.2h36M110.5 214.8h36M110.5 215.3h36M146.5 213.5h4M146.5 206v11h4v-11M150.5 216.2h36M150.5 214.8h36M150.5 215.3h36"/>
<path d="M186.5 213.5h4M189.3 201h1.2M189.3 206h1.2M189.3 201v5M189.5 201h.1M190.5 216.2h44.2M190.5 214.8h44.2v.5M190.5 215.3h44.2M234.7 215.3v.9M234.7 216.2v1.4M309.1 201h1.2M310.3 201h52.5"/>
<path d="M310.3 206h52.5M310.3 201v5M324.3 206l2 3-.3 .5v.6l.3 .4v5.8l-.3 .2-.2-.1-.1-.5M325.8 215.9l-.3-1.2h-.5v1.3l.2 .7 .5 .8 .8 .6M327.8 214.8h1.8l.4 .1 .6 .6 .2 .7M327.8 214.8v.5h1.5M327.9 215.3l.9 .2M328.5 209l-.2-.5h-.4l-.2 .2-.1 2.1 1.3 3.7-1.1 .3M328.6 209v1.7l1.5 4.1h15.3v.5h-1.8l-.5 .3-.2 .3v2l-.6 .6-11.1 .1-.5-.2-.3-.3-.1-.5M328.7 215.5l-.2 1-.4 .9-1 .8-.6-.1M329.3 215.3l.5 .1 .4 .4v1.8M330.8 216.2v1.6l.4 .3"/>
<path d="M343.9 214.8l-.7 .1-.6 .6-.2 .4v1.7a.32 .32 0 0 1-.4 .4l-10.8 .1M352.7 206l-5.9 7.5v3.5h-2.2v-1.4l.7-.3M362.8 201h1.3M362.8 201v5"/>
<circle cx="316.4" cy="51.1" r="1.26"/>
<circle cx="316.4" cy="56.2" r="1.26"/>
<circle cx="357.1" cy="57.1" r="1.26"/>
<circle cx="357.1" cy="52" r="1.26"/>
<circle cx="316.4" cy="66.3" r="1.25"/>
<circle cx="316.4" cy="76.5" r="1.25"/>
<circle cx="316.4" cy="71.4" r="1.25"/>
<circle cx="316.4" cy="61.2" r="1.26"/>
<circle cx="357.1" cy="62.2" r="1.26"/>
<circle cx="357.1" cy="77.4" r="1.26"/>
<circle cx="357.1" cy="67.2" r="1.26"/>
<circle cx="357.1" cy="72.3" r="1.26"/>
<circle cx="316.4" cy="91.8" r="1.25"/>
<circle cx="316.4" cy="86.7" r="1.25"/>
<circle cx="316.4" cy="81.7" r="1.25"/>
<circle cx="316.4" cy="96.9" r="1.25"/>
<circle cx="357" cy="92.6" r="1.25"/>
<circle cx="357" cy="82.4" r="1.25"/>
<circle cx="357" cy="87.5" r="1.25"/>
<circle cx="357.1" cy="97.2" r="1.25"/>
<circle cx="316.4" cy="107.1" r="1.25"/>
<circle cx="316.4" cy="112.1" r="1.25"/>
<circle cx="316.4" cy="117.2" r="1.25"/>
<circle cx="316.4" cy="102" r="1.25"/>
<circle cx="357.1" cy="102.3" r="1.25"/>
<circle cx="357.1" cy="107.4" r="1.25"/>
<circle cx="357.2" cy="117.5" r="1.26"/>
<circle cx="357.2" cy="112.4" r="1.26"/>
<circle cx="316.4" cy="122.3" r="1.25"/>
<circle cx="316.6" cy="127.4" r="1.25"/>
<circle cx="357.2" cy="122.6" r="1.26"/>
</g>
<g fill="none" stroke="#808080" stroke-width=".2">
<path d="M309.1 36.8v6.1M309.1 37.8h55M364.1 36.8v6.1M93.5 153.2v10M93.5 154.2h97M190.5 153.2v10M294.8 157.9v48.1M191.5 164.3h44.5M235 164.3v50.5M286.2 164.3h37.1M287.2 164.3v41.7M293.8 178.7h29.8"/>
<path d="M293.8 179h15.8M307.1 199.6v21.5M235.7 214.8h.3M286.2 206h23.1M306.2 214.8h20.7M309.1 207v23.6M327.8 216.3v9M345.4 215.8v9.5M364.1 207v23.6M309.1 229.6h55M321.5 224.2h30.2"/>
</g>
<g fill="#808080" stroke="#808080" stroke-width=".2">
<path d="M309.1 37.8l3.3-.5v1.1z"/>
<path d="M360.8 37.3l3.3 .5-3.3 .6z"/>
<path d="M235 164.3l.5 3.3h-1z"/>
<path d="M234.5 211.5h1l-.5 3.3z"/>
<path d="M93.5 154.2l3.3-.5v1z"/>
<path d="M187.2 153.7l3.3 .5-3.3 .5z"/>
<path d="M294.3 161h1l-.5 3.3z"/>
<path d="M294.8 178.7l.5 3.3h-1z"/>
<path d="M345.4 224.2l3.3-.5v1z"/>
<path d="M324.5 223.7l3.3 .5-3.3 .5z"/>
<path d="M309.1 229.6l3.3-.5v1z"/>
<path d="M360.8 229.1l3.3 .5-3.3 .5z"/>
<path d="M307.1 214.8l.5 3.3h-1z"/>
<path d="M306.6 202.7h1l-.5 3.3z"/>
<path d="M294.8 179l.5 3.3h-1z"/>
<path d="M294.3 202.7h1l-.5 3.3z"/>
<path d="M287.2 164.3l.5 3.3h-1z"/>
<path d="M286.7 202.7h1l-.5 3.3z"/>
</g>
<text font-size="8.4" x="354.6" y="279.7">base</text>
<g font-size="4.6">
<text x="31.2" y="9.1">8</text>
<text x="88.7" y="9.1">7</text>
<text x="138.7" y="9.1">6</text>
<text x="188.7" y="9.1">5</text>
<text x="238.7" y="9.1">4</text>
<text x="288.7" y="9.1">3</text>
<text x="338.7" y="9.1">2</text>
<text x="391.2" y="9.1">1</text>
<text x="16.3" y="25.5">F</text>
<text x="411.4" y="25.5">F</text>
<text x="16.2" y="74.8">E</text>
<text x="411.2" y="74.8">E</text>
<text x="15.7" y="124.8">D</text>
<text x="410.7" y="124.8">D</text>
<text x="15.6" y="174.8">C</text>
<text x="410.6" y="174.8">C</text>
<text x="16.1" y="224.8">B</text>
<text x="411.1" y="224.8">B</text>
<text x="15.7" y="274">A</text>
<text x="410.8" y="274">A</text>
<text x="31.2" y="291">8</text>
<text x="88.7" y="291">7</text>
<text x="138.7" y="291">6</text>
<text x="188.7" y="291">5</text>
<text x="238.7" y="291">4</text>
<text x="288.7" y="291">3</text>
<text x="338.7" y="291">2</text>
<text x="391.2" y="291">1</text>
</g>
<g font-size="4.6" fill="#808080">
<text x="335.4" y="36.9">110</text>
<text x="140" y="153.3">194</text>
<text x="293.7" y="173.6" transform="rotate(-90 293.7 173.6)">29</text>
<text x="286.1" y="190.6" transform="rotate(-90 286.1 190.6)">83.50</text>
<text x="293.7" y="196" transform="rotate(-90 293.7 196)">54</text>
<text x="233.9" y="208.7" transform="rotate(-90 233.9 208.7)">101.06</text>
<text x="306" y="217.8" transform="rotate(-90 306 217.8)">17.56</text>
<text x="335" y="223.3">35</text>
<text x="332.6" y="228.7">110</text>
</g>
<g font-size="3.9">
<text x="331.8" y="237">Normanmedi@gmail.com</text>
<text x="400.9" y="275.5">A3</text>
</g>
<g font-size="2">
<text x="230.5" y="234.6">UNLESS OTHERWISE SPECIFIED:</text>
<text x="230.5" y="237.1">DIMENSIONS ARE IN MILLIMETERS</text>
<text x="230.5" y="239.6">SURFACE FINISH:</text>
<text x="264.3" y="234.6">FINISH:</text>
<text x="311.3" y="239.5">EDGES</text>
<text x="311.3" y="234.5">DEBURR AND</text>
<text x="311.3" y="237">BREAK SHARP</text>
<text x="383.3" y="236.2">REVISION</text>
<text x="230.5" y="242.1">TOLERANCES:</text>
<text x="232.2" y="244.6">LINEAR:</text>
<text x="232.2" y="247.1">ANGULAR:</text>
<text x="260" y="252">SIGNATURE</text>
<text x="277.2" y="251.9">DATE</text>
<text x="330" y="251.9">TITLE:</text>
<text x="230.6" y="256.1">DRAWN</text>
<text x="244.3" y="252">NAME</text>
<text x="230.9" y="260.4">CHK'D</text>
<text x="230.4" y="264.5">APPV'D</text>
<text x="231.1" y="268.8">MFG</text>
<text x="231.5" y="273">Q.A</text>
<text x="285.6" y="272.5">MATERIAL:</text>
<text x="329.9" y="272.5">DWG NO.</text>
<text x="285.6" y="285.6">WEIGHT:</text>
<text x="330" y="285.6">SCALE:1:5</text>
<text x="374.4" y="285.6">SHEET 1 OF 1</text>
</g>
</svg>
